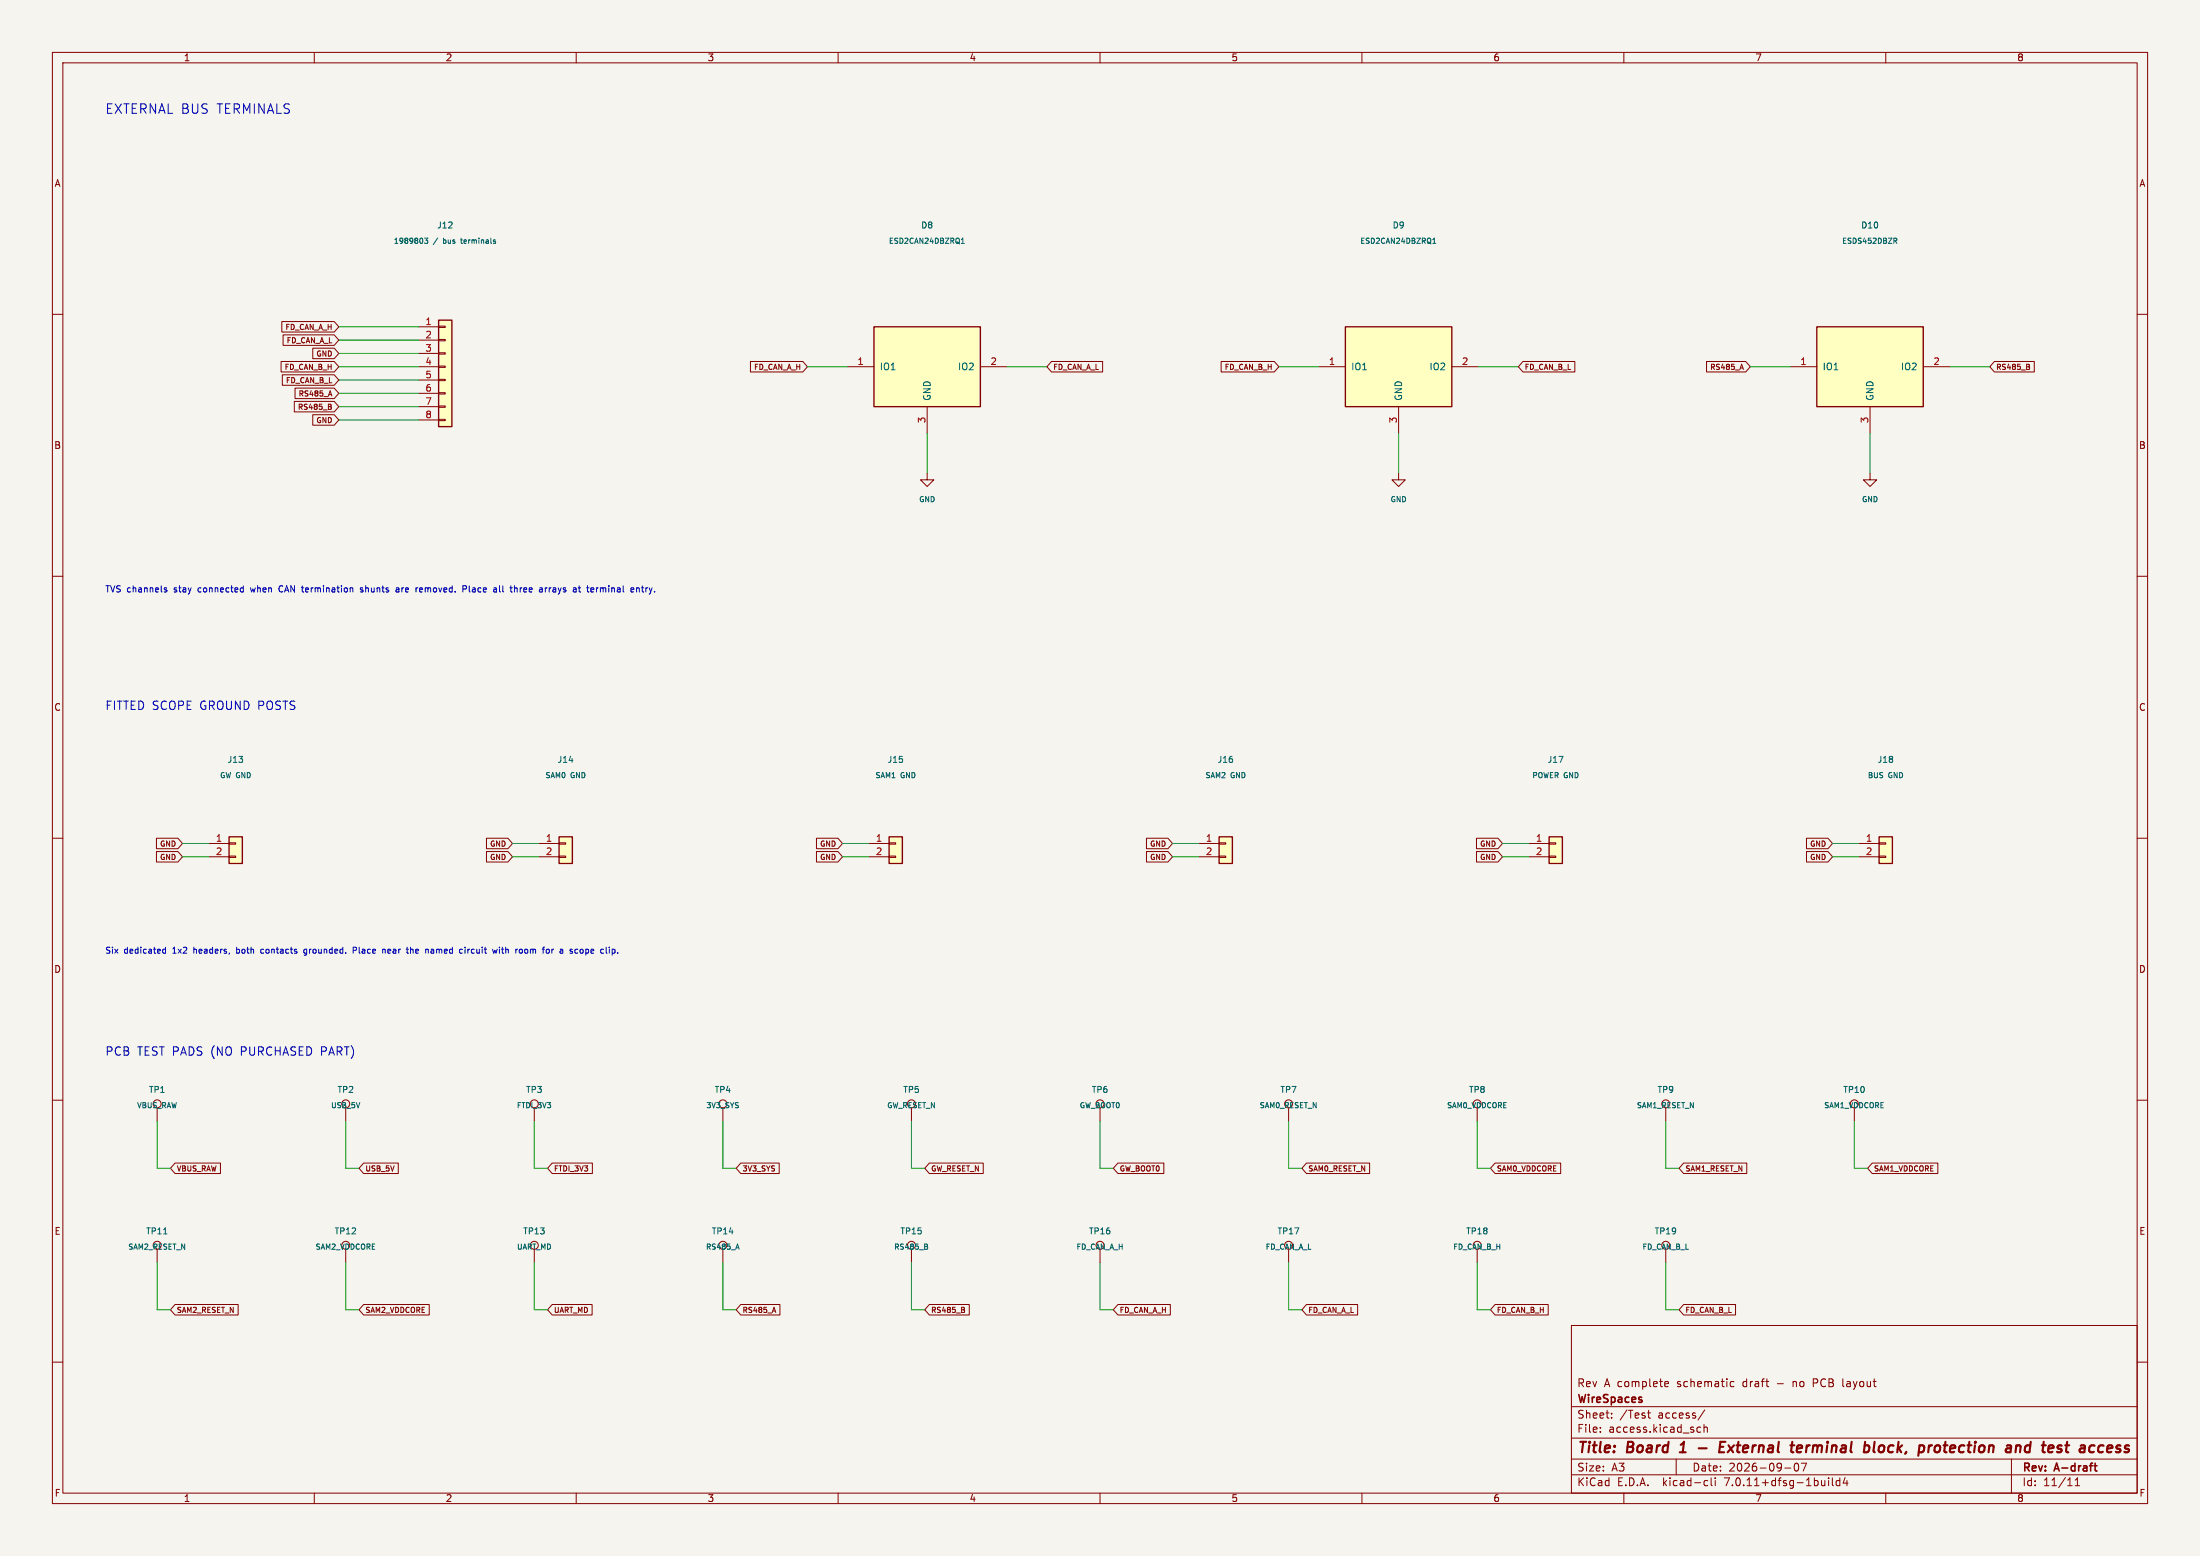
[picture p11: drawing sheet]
<svg xmlns="http://www.w3.org/2000/svg" width="420mm" height="297mm" viewBox="0 0 420 297" stroke-linecap="round" stroke-linejoin="round" font-family="sans-serif">
<path d="M0 0h420v297h-420z" fill="#f5f4ef" stroke="#f5f4ef" stroke-width=".19"/>
<g fill="none" stroke="#840000" stroke-width=".19">
<path d="M10 10h400v277h-400zM12 12h396v273h-396zM60 10v2M110 10v2M160 10v2M210 10v2M260 10v2M310 10v2M360 10v2M10 60h2M408 60h2M53.7 69h10.1l.9 1-.9 1h-10.1z"/>
<path d="M53.8 61.4h10l.9 1-.9 1h-10zM53.9 71.5h9.9l.9 1-.9 1h-9.9zM54 63.9h9.8l.9 1-.9 1h-9.8zM56.2 76.6h7.6l.9 1-.9 1h-7.6zM56.3 74.1h7.5l.9 1-.9 1h-7.5zM59.7 79.2h4.1l.9 1-.9 1h-4.1zM59.7 66.5h4.1l.9 1-.9 1h-4.1zM63 77.1l.2 .2-.2 .3 .3 .2-.2 .3M63 74.6l.4 1M79.9 70h3.8M79.9 62.4h3.8M79.9 64.9h3.8"/>
<path d="M79.9 67.5h3.8M79.9 72.5h3.8M79.9 75.1h3.8M79.9 77.6h3.8M83.7 77.5h1.3v.2h-1.3zM83.7 75h1.3v.2h-1.3zM83.7 72.4h1.3v.3h-1.3zM83.7 69.9h1.3v.2h-1.3zM83.7 67.3h1.3v.3h-1.3zM83.7 64.8h1.3v.2h-1.3zM83.7 62.3h1.3v.2h-1.3zM143.3 69h10l.8 1-.8 1h-10z"/>
<path d="M161.8 70h5M177 77.6v5.1M187.2 70h5M200.7 69h9.8v2h-9.8l-.8-1zM233.1 69h10.2l.8 1-.8 1h-10.2zM251.8 70h5M267 77.6v5.1M277.2 70h5M290.7 69h9.9v2h-9.9l-.8-1zM325.8 69h7.5l.8 1-.8 1h-7.5zM332.5 69.5l.3 1M341.8 70h5"/>
<path d="M357 77.6v5.1M367.2 70h5M380.7 69h7.7v2h-7.7l-.8-1zM387.4 70l.1 .2-.1 .3M387.4 69.6v.3M79.9 80.2h3.8M83.7 80h1.3v.3h-1.3zM177 90.3v1.3h1.3l-1.3 1.3-1.3-1.3h1.3M267 90.3v1.3h1.3l-1.3 1.3-1.3-1.3h1.3M357 90.3v1.3h1.3l-1.3 1.3-1.3-1.3h1.3M10 110h2M408 110h2"/>
<path d="M10 160h2M29.9 160h4.1l.8 1-.8 1h-4.1zM92.9 160h4.1l.8 1-.8 1h-4.1zM155.9 160h4.1l.8 1-.8 1h-4.1zM218.9 160h4.1l.8 1-.8 1h-4.1zM281.9 160h4.1l.8 1-.8 1h-4.1zM344.9 160h4.1l.8 1-.8 1h-4.1zM408 160h2M29.9 162.5h4.1l.8 1-.8 1h-4.1zM39.9 161h3.8M39.9 163.5h3.8M43.7 163.4h1.3v.3h-1.3z"/>
<path d="M43.7 160.9h1.3v.2h-1.3zM92.9 162.5h4.1l.8 1-.8 1h-4.1zM102.9 161h3.8M102.9 163.5h3.8M106.7 163.4h1.3v.3h-1.3zM106.7 160.9h1.3v.2h-1.3zM155.9 162.5h4.1l.8 1-.8 1h-4.1zM165.9 161h3.8M165.9 163.5h3.8M169.7 163.4h1.3v.3h-1.3zM169.7 160.9h1.3v.2h-1.3zM218.9 162.5h4.1l.8 1-.8 1h-4.1z"/>
<path d="M228.9 161h3.8M228.9 163.5h3.8M232.7 163.4h1.3v.3h-1.3zM232.7 160.9h1.3v.2h-1.3zM281.9 162.5h4.1l.8 1-.8 1h-4.1zM291.9 161h3.8M291.9 163.5h3.8M295.7 163.4h1.3v.3h-1.3zM295.7 160.9h1.3v.2h-1.3zM344.9 162.5h4.1l.8 1-.8 1h-4.1zM354.9 161h3.8M354.9 163.5h3.8"/>
<path d="M358.7 163.4h1.3v.3h-1.3zM358.7 160.9h1.3v.2h-1.3zM10 210h2M30 211.5v2.5M66 211.5v2.5M102 211.5v2.5M138 211.5v2.5M174 211.5v2.5M210 211.5v2.5M246 211.5v2.5M282 211.5v2.5M318 211.5v2.5"/>
<path d="M354 211.5v2.5M408 210h2M30 238.5v2.5M33.4 222h8.7v2h-8.7l-.9-1zM66 238.5v2.5M69.4 222h6.6v2h-6.6l-.9-1zM102 238.5v2.5M105.4 222h7.7v2h-7.7l-.9-1zM138 238.5v2.5M141.4 222h7.4v2h-7.4l-.9-1zM174 238.5v2.5M177.4 222h10.3v2h-10.3l-.9-1z"/>
<path d="M210 238.5v2.5M213.4 222h8.8v2h-8.8l-.9-1zM246 238.5v2.5M249.4 222h12.1v2h-12.1l-.9-1zM282 238.5v2.5M285.4 222h12.5v2h-12.5l-.9-1zM318 238.5v2.5M321.4 222h12.1v2h-12.1l-.9-1zM357.4 222h12.5v2h-12.5l-.9-1zM10 260h2M33.4 249h12.1v2h-12.1l-.9-1zM69.4 249h12.5v2h-12.5l-.9-1z"/>
<path d="M105.4 249h7.6v2h-7.6l-.9-1zM141.4 249h7.5v2h-7.5l-.9-1zM147.8 249.5l.3 1M177.4 249h7.6v2h-7.6l-.9-1zM184.1 250v.5M184.1 249.6v.3M213.4 249h10v2h-10l-.9-1zM249.4 249h9.8v2h-9.8l-.9-1zM285.4 249h10.2v2h-10.2l-.9-1zM300 253h108v32h-108zM321.4 249h9.9v2h-9.9l-.9-1zM408 260h2"/>
<path d="M300 278.5h108M300 274.5h108M300 268.5h108M305.5 273.2v.2M305.5 272.5v.1M307.7 270.5v.2M307.7 269.8v.1M314.5 269.7h.6M314.7 269.2v1.3l.4 .2M317.9 264.6h.5M317.9 263.8l.4-.1 .2 .3-.7 .2M320 278.5v3"/>
<path d="M324 273.2l.2 .2 .5-.1M324.7 272.5l-.5-.1-.2 .1M325.3 272.5l.2-.1 .4 .1v.9M325.3 271.9v1.5M325.4 269.1l-1.2 1.9M330.4 264.5l.2 .2 .4-.1M331 263.8l-.4-.1-.2 .1M342.7 279.4l.2-.1a.8 .8 0 0 1 .5 .7 .8 .8 0 0 1-.5 .8 1 1 0 0 1-.2-1.4zM343.9 279.3h1l-.7 1.5M346.2 264h.5M346.7 263.2h-.5v1.5M351.8 263.2v1.3l.2 .2"/>
<path d="M384 278.5v6.5M60 285v2M110 285v2M160 285v2M210 285v2M260 285v2M300 281.5h108M310 285v2M325.6 282.6l.4 .1M326 283.5l-.4 .1M326.7 282.1v1.3l.2 .2M327.4 282.1v.1"/>
<path d="M327.4 282.6v1M340.7 280.2h1.2M349.1 282.1v.1M349.1 282.6v1M349.8 282.1v1.3l.2 .2M351.2 282.7l-.4-.1-.3 .3 .2 .6h.5M351.2 282.1v1.5M352.2 282l-.3 1.1h.9M352.6 282.6v1M360 285v2M396.2 283.6h.8M396.2 282.5l.4-.4v1.5"/>
<circle cx="30" cy="210.7" r=".76"/>
<circle cx="66" cy="210.7" r=".76"/>
<circle cx="102" cy="210.7" r=".76"/>
<circle cx="138" cy="210.7" r=".76"/>
<circle cx="174" cy="210.7" r=".76"/>
<circle cx="210" cy="210.7" r=".76"/>
<circle cx="246" cy="210.7" r=".76"/>
<circle cx="282" cy="210.7" r=".76"/>
<circle cx="318" cy="210.7" r=".76"/>
<circle cx="354" cy="210.7" r=".76"/>
<circle cx="30" cy="237.7" r=".76"/>
<circle cx="66" cy="237.7" r=".76"/>
<circle cx="102" cy="237.7" r=".76"/>
<circle cx="138" cy="237.7" r=".76"/>
<circle cx="174" cy="237.7" r=".76"/>
<circle cx="210" cy="237.7" r=".76"/>
<circle cx="246" cy="237.7" r=".76"/>
<circle cx="282" cy="237.7" r=".76"/>
<circle cx="318" cy="237.7" r=".76"/>
</g>
<path d="M399.8 279.8h.5M400 279.3v1.3l.3 .2" fill="none" stroke="#840000" stroke-width=".3"/>
<g fill="none" stroke="#840000" stroke-width=".4">
<path d="M320.7 277.2h1.1M321.3 275.5l-.5 .3M324.3 276.4h1.5M328.3 276.2h.7M329.4 275.2h-1l-.2 2h.9M331 275.9l-1.2 1.3M343 276.5l1-.2v-.3h-.8l-.2 .9 .2 .3 .6-.1M357.9 275.2l-.2 1.7 .2 .3M359.1 275.9l-.4 .4-.1 .5 .2 .3 .4 .1M368.6 275.9h.2M370.3 276a.58 .58 0 0 0-.9 .3v.7a.57 .57 0 0 0 .9-.2M387.6 276a.66 .66 0 0 0-1 .3l-.1 .5 .2 .3h.7"/>
<path d="M387.7 275.2l-.3 2M394.3 275.9h.7M394.7 277.2h.2M402.4 276l.6-.1 .2 .1 .1 .3-1 .2M403.1 277.1l-.6 .1"/>
</g>
<g fill="#ffffc2" stroke="#ffffc2" stroke-width=".19">
<path d="M358.7 159.7h2.6v5.1h-2.6z"/>
<path d="M346.8 62.4h20.4v15.2h-20.4z"/>
<path d="M256.8 62.4h20.4v15.2h-20.4z"/>
<path d="M83.7 61.1h2.6v20.3h-2.6z"/>
<path d="M43.7 159.7h2.6v5.1h-2.6z"/>
<path d="M106.7 159.7h2.6v5.1h-2.6z"/>
<path d="M232.7 159.7h2.6v5.1h-2.6z"/>
<path d="M169.7 159.7h2.6v5.1h-2.6z"/>
<path d="M295.7 159.7h2.6v5.1h-2.6z"/>
<path d="M166.8 62.4h20.4v15.2h-20.4z"/>
</g>
<path d="M83.7 61.1h2.6v20.3h-2.6zM166.8 62.4h20.4v15.2h-20.4zM256.8 62.4h20.4v15.2h-20.4zM346.8 62.4h20.4v15.2h-20.4zM43.7 159.7h2.6v5.1h-2.6zM106.7 159.7h2.6v5.1h-2.6zM169.7 159.7h2.6v5.1h-2.6zM232.7 159.7h2.6v5.1h-2.6zM295.7 159.7h2.6v5.1h-2.6zM358.7 159.7h2.6v5.1h-2.6z" fill="none" stroke="#840000" stroke-width=".25"/>
<g fill="none" stroke="#006464" stroke-width=".19">
<path d="M81 45.5h.7l-.4 .3 .3 .1v.5h-.6M87.9 45.8h.4M94.5 46.1l.1 .2-.1 .2M94.5 45.8h.1M183.5 46.5h.6M183.5 45.7l.3-.2v1M273.5 46.5h.6M273.5 45.7l.3-.2v1M361.5 45.5h.4l.2 .1-.1 .3-.5 .1M361.8 46l.3 .5M31.2 235.5h.7M140.8 237.5l.3 1"/>
<path d="M176.9 237.9l.2 .2-.2 .4M177 237.5v.4"/>
</g>
<g fill="none" stroke="#0000c2" stroke-width=".19">
<path d="M31.4 112.5l.4 .2 .1 .1-.2 .2-.3-.1M31.4 112.3h.4M46.3 112.2l.1 .1M46.4 111.8v1.2M46.4 112.9l-.1 .1M47.8 112.2l.2 .8M53.6 111.8a.65 .65 0 0 0-.4 .6 .65 .65 0 0 0 .4 .6M69.2 112.3l-.2-.1-.2 .2v.1l.4 .2v.2h-.4M75.6 112.3h.5l.1 .7M76.2 112.5h-.4l-.2 .2 .2 .3 .4-.1M80.6 112.3l-.3-.1-.2 .2 .1 .5h.4M80.7 112.5l-.6 .1"/>
<path d="M88.4 111.8h.4l.3 .2-.1 .4h-.6M89.6 111.8v1l.2 .2M95.4 111.8v1l.1 .2M98.4 112.2l.3 .2v.6M104.1 112.2v.8M104.4 112.2l-.3 .2M104.8 112.2v.8M105 112.3l-.2 .1M110.4 112.2h.4M110.6 111.8v1M110.6 112.9l.2 .1M114.2 112.2l-.2 .1"/>
<path d="M121.5 112.3h.5v.7M121.5 112.2v.8M122.4 112.2h.5M122.6 111.8v1l.3 .2M31.1 181.7l.2 .2h.3M31.6 180.8v1.1M31.6 181.2h-.3l-.2 .2M45.2 180.8v1.1M45.2 181.9h.1M45.3 181.2h-.1M50.2 181.2h-.2l-.2 .2v.4l.4 .1M58.5 181.2h-.3l-.2 .2 .1 .5h.4"/>
<path d="M58.5 182.1l-.2 .2h-.2M67.4 181.4l.6-.1v-.4l-.6-.1v1.1M73.1 181.2h.4v.7M74.1 181.2v.7M74.6 181.5l-.6 .1M77.7 180.8v1M78.4 181.3l.3-.1 .2 .1M78.4 180.8v1.1M82.3 181.2h.4M82.8 181.5l-.5 .2 .1 .2h.4M88.8 180.8v.1M88.8 181.2v.7"/>
<path d="M89.3 181.2v.7M89.4 181.2l-.1 .2M94.9 181.2l-.2 .7-.2-.5M95.3 180.8v.1M95.3 181.2v.7M95.7 181.2h.5M95.9 180.8v1l.2 .1M100.7 181.2h-.3l-.2 .2 .1 .5h.4M103.9 180.8l-.2 .2M105.4 181.2v.7M105.7 181.2l-.3 .2M108.9 181.5l.4 .1v.2l-.2 .1h-.3"/>
<path d="M108.9 181.2h.4M115.7 180.8v1M116.3 180.8v.1M116.9 181.2h.3l.2 .2-.1 .5h-.4"/>
</g>
<g fill="none" stroke="#009600" stroke-width=".19">
<path d="M64.7 77.6h15.2M64.7 75.1h15.2M64.7 62.4h15.2M64.7 64.9h15.2M64.7 70h15.2M64.7 67.5h15.2M64.7 72.5h15.2M154.1 70h7.7M192.2 70h7.7M244.1 70h7.7M282.2 70h7.7M334.1 70h7.7"/>
<path d="M372.2 70h7.7M64.7 80.2h15.2M177 82.7v7.6M267 82.7v7.6M357 82.7v7.6M34.8 163.5h5.1M34.8 161h5.1M97.8 163.5h5.1M97.8 161h5.1M160.8 163.5h5.1M160.8 161h5.1M223.8 163.5h5.1"/>
<path d="M223.8 161h5.1M286.8 163.5h5.1M286.8 161h5.1M349.8 163.5h5.1M349.8 161h5.1M30 214v9h2.5M66 214v9h2.5M102 214v9h2.5M138 214v9h2.5M174 214v9h2.5M210 214v9h2.5M246 214v9h2.5"/>
<path d="M282 214v9h2.5M318 214v9h2.5M354 214v9h2.5M30 241v9h2.5M66 241v9h2.5M102 241v9h2.5M138 241v9h2.5M174 241v9h2.5M210 241v9h2.5M246 241v9h2.5M282 241v9h2.5M318 241v9h2.5"/>
</g>
<g font-size="2.8" fill="#840000">
<text x="301" y="277.9">Title:</text>
<text x="310.6" y="277.9">Board</text>
<text x="321.6" y="277.9">1</text>
<text x="330.7" y="277.9">External</text>
<text x="345.2" y="277.9">terminal</text>
<text x="359.9" y="277.9">block,</text>
<text x="371.2" y="277.9">protection</text>
<text x="388.6" y="277.9">and</text>
<text x="396.4" y="277.9">test</text>
<text x="404.3" y="277.9">access</text>
</g>
<text font-size="2.5" fill="#0000c2" x="20" y="22">EXTERNAL BUS TERMINALS</text>
<g font-size="2.2" fill="#0000c2">
<text x="20" y="135.8">FITTED SCOPE GROUND POSTS</text>
<text x="20" y="201.8">PCB</text>
<text x="26.2" y="201.8">TEST PADS (NO</text>
<text x="46.1" y="201.8">PURCHASED PART)</text>
</g>
<g font-size="2.1" fill="#840000">
<text x="301" y="268.2">WireSpaces</text>
<text x="301" y="265">Rev</text>
<text x="306.2" y="265">A complete</text>
<text x="320.3" y="265">schematic</text>
<text x="333" y="265">draft</text>
<text x="339.6" y="265">-</text>
<text x="342.8" y="265">no</text>
<text x="346.8" y="265">PCB</text>
<text x="352.6" y="265">layout</text>
<text x="301" y="273.7">File:</text>
<text x="301" y="271">Sheet:</text>
<text x="307.1" y="273.7">access.kicad_sch</text>
<text x="309.2" y="271">/Test</text>
<text x="316.6" y="271">access/</text>
<text x="301" y="281.1">Size:</text>
<text x="307.6" y="281.1">A3</text>
<text x="323" y="281.1">Date:</text>
<text x="330" y="281.1">2026-09-07</text>
<text x="386" y="281.3">Rev:</text>
<text x="392.4" y="281.3">A-draft</text>
<text x="301" y="283.9">KiCad</text>
<text x="308.7" y="283.9">E.D.A.</text>
<text x="317.6" y="283.9">kicad-cli</text>
<text x="329.5" y="283.9">7.0.11+dfsg-1build4</text>
<text x="386" y="283.9">Id:</text>
<text x="390.1" y="283.9">11/11</text>
</g>
<g font-size="1.8" fill="#840000">
<text x="35" y="11.9">1</text>
<text x="85" y="11.9">2</text>
<text x="135" y="11.9">3</text>
<text x="185" y="11.9">4</text>
<text x="235" y="11.9">5</text>
<text x="285" y="11.9">6</text>
<text x="335" y="11.9">7</text>
<text x="385" y="11.9">8</text>
<text x="10.3" y="35.9">A</text>
<text x="408.3" y="35.9">A</text>
<text x="10.3" y="85.9">B</text>
<text x="408.2" y="85.9">B</text>
<text x="10.3" y="135.9">C</text>
<text x="408.2" y="135.9">C</text>
<text x="10.3" y="185.9">D</text>
<text x="408.2" y="185.9">D</text>
<text x="10.3" y="235.9">E</text>
<text x="408.3" y="235.9">E</text>
<text x="10.3" y="285.9">F</text>
<text x="35" y="286.9">1</text>
<text x="85" y="286.9">2</text>
<text x="135" y="286.9">3</text>
<text x="185" y="286.9">4</text>
<text x="235" y="286.9">5</text>
<text x="285" y="286.9">6</text>
<text x="335" y="286.9">7</text>
<text x="385" y="286.9">8</text>
<text x="408.3" y="285.9">F</text>
</g>
<g font-size="1.8" fill="#a90000">
<text x="81.1" y="62.1">1</text>
<text x="81.1" y="64.7">2</text>
<text x="81.1" y="67.2">3</text>
<text x="81.1" y="69.7">4</text>
<text x="163.6" y="69.7">1</text>
<text x="189" y="69.7">2</text>
<text x="253.6" y="69.7">1</text>
<text x="279" y="69.7">2</text>
<text x="343.6" y="69.7">1</text>
<text x="369" y="69.7">2</text>
<text x="81.1" y="72.3">5</text>
<text x="81.1" y="74.8">6</text>
<text x="81.1" y="77.4">7</text>
<text x="81.1" y="79.9">8</text>
<text x="176.7" y="80.9" transform="rotate(-90 176.7 80.9)">3</text>
<text x="266.7" y="80.9" transform="rotate(-90 266.7 80.9)">3</text>
<text x="356.7" y="80.9" transform="rotate(-90 356.7 80.9)">3</text>
<text x="41.1" y="160.7">1</text>
<text x="104.1" y="160.7">1</text>
<text x="167.1" y="160.7">1</text>
<text x="230.1" y="160.7">1</text>
<text x="293.1" y="160.7">1</text>
<text x="356.1" y="160.7">1</text>
<text x="41.1" y="163.3">2</text>
<text x="104.1" y="163.3">2</text>
<text x="167.1" y="163.3">2</text>
<text x="230.1" y="163.3">2</text>
<text x="293.1" y="163.3">2</text>
<text x="356.1" y="163.3">2</text>
</g>
<g font-size="1.8" fill="#006464">
<text x="167.9" y="70.9">IO1</text>
<text x="182.8" y="70.9">IO2</text>
<text x="257.9" y="70.9">IO1</text>
<text x="272.8" y="70.9">IO2</text>
<text x="347.9" y="70.9">IO1</text>
<text x="362.8" y="70.9">IO2</text>
<text x="177.9" y="76.6" transform="rotate(-90 177.9 76.6)">GND</text>
<text x="267.9" y="76.6" transform="rotate(-90 267.9 76.6)">GND</text>
<text x="357.9" y="76.6" transform="rotate(-90 357.9 76.6)">GND</text>
</g>
<g font-size="1.7" fill="#0000c2">
<text x="20" y="113.4">TVS channels</text>
<text x="33.3" y="113.4">stay</text>
<text x="38.1" y="113.4">connected</text>
<text x="48.4" y="113.4">when</text>
<text x="54" y="113.4">CAN termination</text>
<text x="70" y="113.4">shunts</text>
<text x="77" y="113.4">are</text>
<text x="81" y="113.4">removed.</text>
<text x="90.2" y="113.4">Place</text>
<text x="96.3" y="113.4">all</text>
<text x="99.7" y="113.4">three</text>
<text x="105.5" y="113.4">arrays</text>
<text x="112.1" y="113.4">at</text>
<text x="115" y="113.4">terminal</text>
<text x="123.6" y="113.4">entry.</text>
</g>
<g font-size="1.6" fill="#006464">
<text x="83.4" y="43.8">J12</text>
<text x="175.8" y="43.8">D8</text>
<text x="265.8" y="43.8">D9</text>
<text x="355.2" y="43.8">D10</text>
<text x="43.4" y="145.8">J13</text>
<text x="106.4" y="145.8">J14</text>
<text x="169.4" y="145.8">J15</text>
<text x="232.4" y="145.8">J16</text>
<text x="295.4" y="145.8">J17</text>
<text x="358.4" y="145.8">J18</text>
<text x="28.3" y="208.8">TP1</text>
<text x="64.3" y="208.8">TP2</text>
<text x="100.3" y="208.8">TP3</text>
<text x="136.3" y="208.8">TP4</text>
<text x="172.3" y="208.8">TP5</text>
<text x="208.3" y="208.8">TP6</text>
<text x="244.3" y="208.8">TP7</text>
<text x="280.3" y="208.8">TP8</text>
<text x="316.3" y="208.8">TP9</text>
<text x="351.8" y="208.8">TP10</text>
<text x="27.8" y="235.8">TP11</text>
<text x="63.8" y="235.8">TP12</text>
<text x="99.8" y="235.8">TP13</text>
<text x="135.8" y="235.8">TP14</text>
<text x="171.8" y="235.8">TP15</text>
<text x="207.8" y="235.8">TP16</text>
<text x="243.8" y="235.8">TP17</text>
<text x="279.8" y="235.8">TP18</text>
<text x="315.8" y="235.8">TP19</text>
</g>
<g font-size="1.6" fill="#0000c2">
<text x="20" y="182.4">Six</text>
<text x="23.7" y="182.4">dedicated</text>
<text x="33.1" y="182.4">1x2</text>
<text x="37.3" y="182.4">headers,</text>
<text x="45.7" y="182.4">both</text>
<text x="50.6" y="182.4">contacts</text>
<text x="59" y="182.4">grounded.</text>
<text x="68.6" y="182.4">Place</text>
<text x="74.5" y="182.4">near</text>
<text x="79.4" y="182.4">the</text>
<text x="83.2" y="182.4">named</text>
<text x="89.9" y="182.4">circuit</text>
<text x="96.5" y="182.4">with</text>
<text x="101" y="182.4">room</text>
<text x="106.5" y="182.4">for</text>
<text x="110" y="182.4">a</text>
<text x="112.1" y="182.4">scope</text>
<text x="118.2" y="182.4">clip.</text>
</g>
<g font-size="1.4" fill="#006464">
<text x="75.1" y="46.7">1989803</text>
<text x="82.7" y="46.7">/</text>
<text x="84.8" y="46.7">bus</text>
<text x="88.5" y="46.7">terminals</text>
<text x="169.6" y="46.7">ESD2CAN24DBZRQ1</text>
<text x="259.6" y="46.7">ESD2CAN24DBZRQ1</text>
<text x="351.6" y="46.7">ESDS452DBZR</text>
<text x="175.3" y="96">GND</text>
<text x="265.3" y="96">GND</text>
<text x="355.3" y="96">GND</text>
<text x="41.9" y="148.7">GW GND</text>
<text x="104" y="148.7">SAM0</text>
<text x="108.9" y="148.7">GND</text>
<text x="167" y="148.7">SAM1</text>
<text x="171.9" y="148.7">GND</text>
<text x="230" y="148.7">SAM2</text>
<text x="234.9" y="148.7">GND</text>
<text x="292.4" y="148.7">POWER GND</text>
<text x="356.5" y="148.7">BUS</text>
<text x="360.5" y="148.7">GND</text>
<text x="26.1" y="211.7">VBUS_RAW</text>
<text x="63.1" y="211.7">USB_5V</text>
<text x="98.6" y="211.7">FTDI_3V3</text>
<text x="134.7" y="211.7">3V3_SYS</text>
<text x="169.3" y="211.7">GW_RESET_N</text>
<text x="206" y="211.7">GW_BOOT0</text>
<text x="240.4" y="211.7">SAM0_RESET_N</text>
<text x="276.1" y="211.7">SAM0_VDDCORE</text>
<text x="312.4" y="211.7">SAM1_RESET_N</text>
<text x="348.1" y="211.7">SAM1_VDDCORE</text>
<text x="24.4" y="238.7">SAM2_RESET_N</text>
<text x="60.1" y="238.7">SAM2_VDDCORE</text>
<text x="98.6" y="238.7">UART_MD</text>
<text x="134.7" y="238.7">RS485_A</text>
<text x="170.6" y="238.7">RS485_B</text>
<text x="205.4" y="238.7">FD_CAN_A_H</text>
<text x="241.5" y="238.7">FD_CAN_A_L</text>
<text x="277.3" y="238.7">FD_CAN_B_H</text>
<text x="313.4" y="238.7">FD_CAN_B_L</text>
</g>
<g font-size="1.4" fill="#840000">
<text x="54.3" y="63.2">FD_CAN_A_H</text>
<text x="54.6" y="65.7">FD_CAN_A_L</text>
<text x="54.2" y="70.8">FD_CAN_B_H</text>
<text x="60.3" y="68.3">GND</text>
<text x="143.8" y="70.8">FD_CAN_A_H</text>
<text x="201" y="70.8">FD_CAN_A_L</text>
<text x="233.7" y="70.8">FD_CAN_B_H</text>
<text x="291" y="70.8">FD_CAN_B_L</text>
<text x="326.3" y="70.8">RS485_A</text>
<text x="381" y="70.8">RS485_B</text>
<text x="54.4" y="73.3">FD_CAN_B_L</text>
<text x="56.9" y="75.9">RS485_A</text>
<text x="56.7" y="78.4">RS485_B</text>
<text x="60.3" y="81">GND</text>
<text x="30.4" y="161.8">GND</text>
<text x="93.4" y="161.8">GND</text>
<text x="156.4" y="161.8">GND</text>
<text x="219.4" y="161.8">GND</text>
<text x="282.4" y="161.8">GND</text>
<text x="345.4" y="161.8">GND</text>
<text x="30.4" y="164.3">GND</text>
<text x="93.4" y="164.3">GND</text>
<text x="156.4" y="164.3">GND</text>
<text x="219.4" y="164.3">GND</text>
<text x="282.4" y="164.3">GND</text>
<text x="345.4" y="164.3">GND</text>
<text x="33.7" y="223.8">VBUS_RAW</text>
<text x="69.7" y="223.8">USB_5V</text>
<text x="105.7" y="223.8">FTDI_3V3</text>
<text x="141.7" y="223.8">3V3_SYS</text>
<text x="177.7" y="223.8">GW_RESET_N</text>
<text x="213.7" y="223.8">GW_BOOT0</text>
<text x="249.7" y="223.8">SAM0_RESET_N</text>
<text x="285.7" y="223.8">SAM0_VDDCORE</text>
<text x="321.7" y="223.8">SAM1_RESET_N</text>
<text x="357.7" y="223.8">SAM1_VDDCORE</text>
<text x="33.7" y="250.8">SAM2_RESET_N</text>
<text x="69.7" y="250.8">SAM2_VDDCORE</text>
<text x="105.7" y="250.8">UART_MD</text>
<text x="141.7" y="250.8">RS485_A</text>
<text x="177.7" y="250.8">RS485_B</text>
<text x="213.7" y="250.8">FD_CAN_A_H</text>
<text x="249.7" y="250.8">FD_CAN_A_L</text>
<text x="285.7" y="250.8">FD_CAN_B_H</text>
<text x="321.7" y="250.8">FD_CAN_B_L</text>
</g>
</svg>
